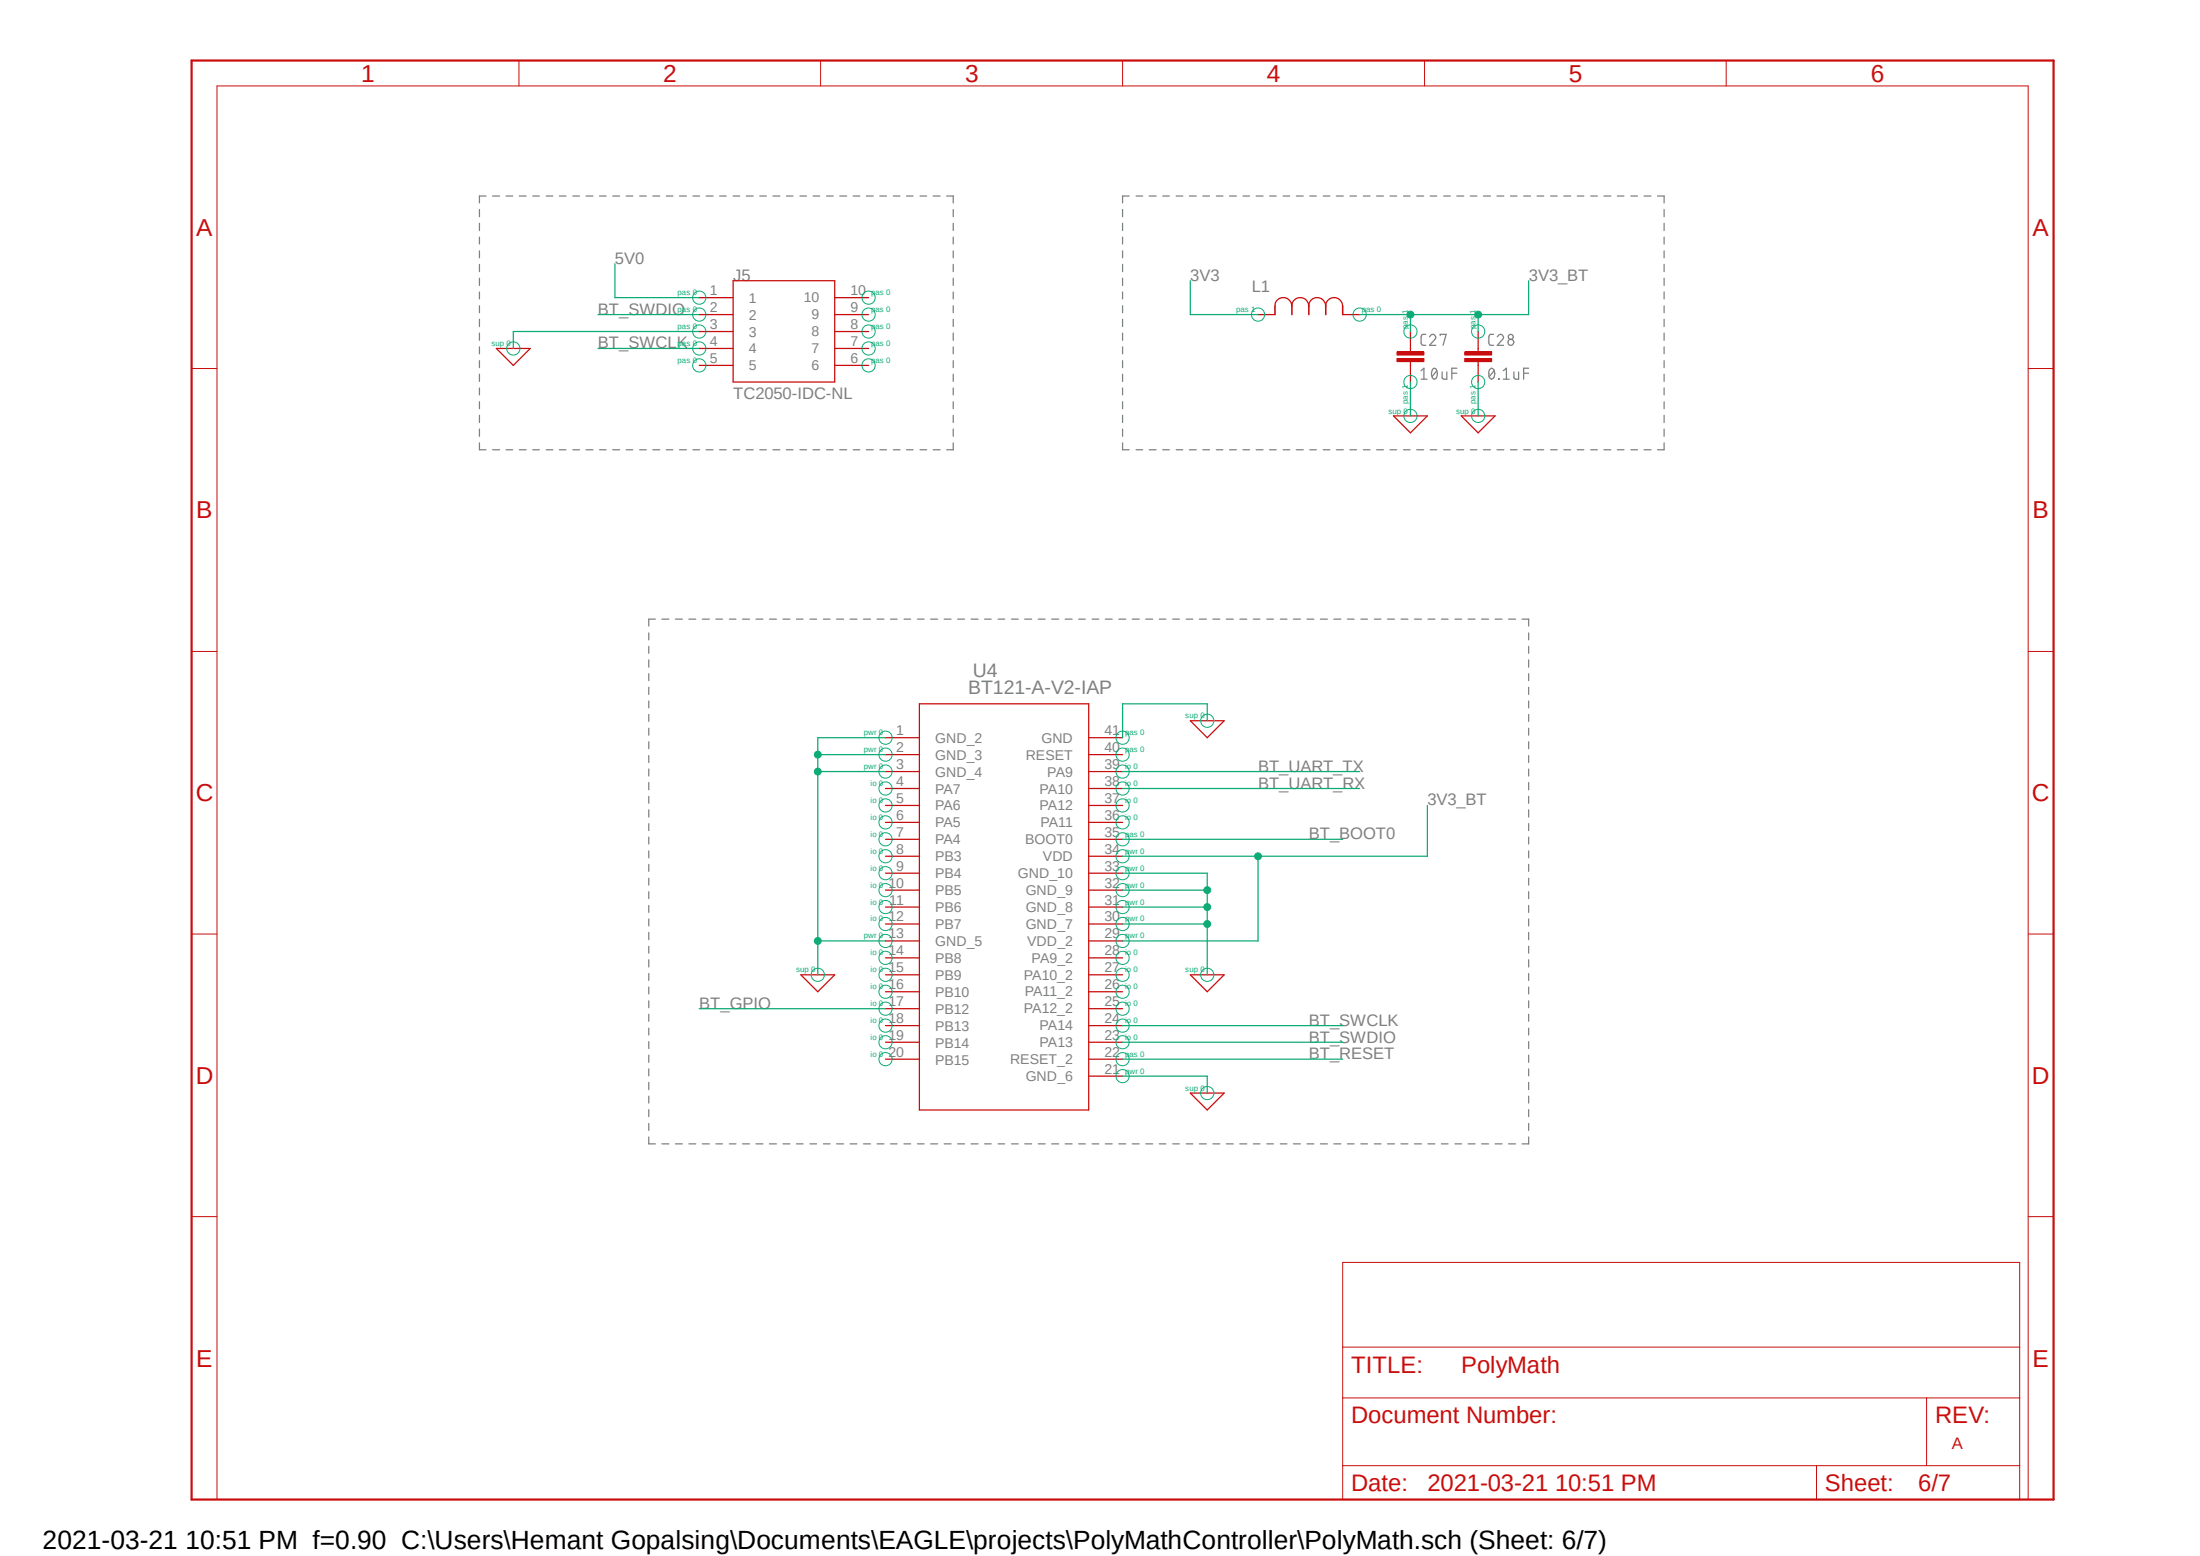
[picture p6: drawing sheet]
<svg xmlns="http://www.w3.org/2000/svg" width="297mm" height="210mm" viewBox="0 0 297 210" stroke-linecap="round" stroke-linejoin="round" font-family="sans-serif">
<path d="M25.4 7.9l252.2 195M277.6 7.9l-252.2 195" fill="none" stroke="#fff" stroke-width=".14"/>
<g fill="none" stroke="#808080" stroke-width=".17">
<path d="M191.9 50l.3-.3v1.5M191.9 51.2h.8M192.5 45.1l-.5 .1a1.47 1.47 0 0 0-.1 1.2l.1 .2h.5M193 45.5a.42 .42 0 0 1 .6-.4 .42 .42 0 0 1 .1 .7l-.7 .8h.8M193.5 49.8l.1-.1a.86 .86 0 0 1 0 1.5 .97 .97 0 0 1-.1-1.4zM194 50l-.7 .8M194.4 45.3v-.2h.8l-.4 1.5M194.7 50.2v.7l.2 .3h.4v-1M196 50.4h.7M196.7 49.7h-.7v1.5M201.2 49.8l.2-.1a.86 .86 0 0 1 0 1.5 .89 .89 0 0 1-.2-1.4zM201.6 45.1l-.5 .1a1.47 1.47 0 0 0-.1 1.2l.1 .2h.5"/>
<path d="M201.7 50l-.7 .8M202.1 45.5a.42 .42 0 0 1 .6-.4 .42 .42 0 0 1 .2 .7l-.8 .8h.9M202.3 51.1l.1 .1zM202.9 51.2h.9M202.9 50l.5-.3v1.5M204.4 50.2v.7l.2 .3h.4v-1M205.7 50.4h.7M206.4 49.7h-.7v1.5"/>
<circle cx="204" cy="45.5" r=".34"/>
<circle cx="204" cy="46.2" r=".42"/>
</g>
<path d="M25.9 8.2h251.3v194.2h-251.3z" fill="none" stroke="#c90d0c" stroke-width=".3"/>
<g fill="none" stroke="#c90d0c" stroke-width=".14">
<path d="M70.1 8.2v3.4M110.8 8.2v3.4M151.6 8.2v3.4M192.3 8.2v3.4M233 8.2v3.4M25.9 49.7h3.4M188.6 48.4h3.6v.4h-3.6zM188.6 47.5h3.6v.4h-3.6zM197.7 48.4h3.7v.4h-3.7zM197.7 47.5h3.7v.4h-3.7zM273.8 49.7h3.4M25.9 87.9h3.4"/>
<path d="M273.8 87.9h3.4M25.9 126.1h3.4M273.8 126.1h3.4M25.9 164.2h3.4M181.3 170.4h91.4v32h-91.4zM273.8 164.2h3.4M181.3 188.7h91.4M181.3 197.8h91.4M181.3 181.8h91.4M245.2 197.8v4.6M260.1 188.7v9.1M29.3 202.4v-190.8h244.5v190.8"/>
</g>
<g fill="none" stroke="#c90d0c" stroke-width=".17">
<path d="M99 37.9h13.7v13.7h-13.7zM67 47h4.6l-2.3 2.3zM94.4 42.5h4.6M94.4 40.2h4.6M94.4 44.7h4.6M94.4 47h4.6M94.4 49.3h4.6M112.7 42.5h4.6M112.7 40.2h4.6M112.7 44.7h4.6M112.7 47h4.6M112.7 49.3h4.6"/>
<path d="M169.8 42.5h2.3M172.1 41.3a1.14 1.14 0 0 1 1.2-1.1 1.14 1.14 0 0 1 1.1 1.1 1.14 1.14 0 0 1 1.2-1.1 1.14 1.14 0 0 1 1.1 1.1 1.14 1.14 0 0 1 1.1-1.1 1.14 1.14 0 0 1 1.2 1.1 1.14 1.14 0 0 1 1.1-1.1 1.14 1.14 0 0 1 1.2 1.1M181.3 42.5h2.3M188.1 56.1h4.6l-2.3 2.3zM190.4 44.7v2.8M190.4 48.9v2.7M197.3 56.1h4.5l-2.2 2.3zM199.6 44.7v2.8M199.6 48.9v2.7M119.5 99.6h4.6M124.1 95h22.9v54.8h-22.9zM147 99.6h4.6"/>
<path d="M160.7 97.3h4.6l-2.3 2.3zM119.5 101.9h4.6M119.5 104.1h4.6M119.5 106.4h4.6M119.5 108.7h4.6M119.5 111h4.6M119.5 113.3h4.6M119.5 115.6h4.6M119.5 117.9h4.6M147 101.9h4.6M147 104.1h4.6M147 106.4h4.6"/>
<path d="M147 108.7h4.6M147 111h4.6M147 113.3h4.6M147 115.6h4.6M147 117.9h4.6M108.1 131.6h4.6l-2.3 2.3zM119.5 120.1h4.6M119.5 122.4h4.6M119.5 124.7h4.6M119.5 127h4.6M119.5 129.3h4.6M119.5 131.6h4.6"/>
<path d="M119.5 133.9h4.6M119.5 136.1h4.6M119.5 138.4h4.6M147 120.1h4.6M147 122.4h4.6M147 124.7h4.6M147 127h4.6M147 129.3h4.6M147 131.6h4.6M147 133.9h4.6M147 136.1h4.6M147 138.4h4.6"/>
<path d="M160.7 131.6h4.6l-2.3 2.3zM119.5 140.7h4.6M119.5 143h4.6M147 140.7h4.6M147 143h4.6M147 145.2h4.6M160.7 147.5h4.6l-2.3 2.3z"/>
</g>
<path d="M172.1 41.3v1.2M174.4 41.3v1.2M176.7 41.3v1.2M179 41.3v1.2M181.3 41.3v1.2" fill="none" stroke="#c90d0c" stroke-width=".21"/>
<path d="M188.6 48.6h3.6M188.6 47.7h3.6M197.7 48.6h3.7M197.7 47.7h3.7" fill="none" stroke="#c90d0c" stroke-width=".42"/>
<g fill="none" stroke="#0dab76" stroke-width=".14">
<circle cx="69.3" cy="47" r=".89"/>
<circle cx="94.4" cy="47" r=".89"/>
<circle cx="94.4" cy="49.3" r=".89"/>
<circle cx="94.4" cy="42.5" r=".89"/>
<circle cx="94.4" cy="44.7" r=".89"/>
<circle cx="94.4" cy="40.2" r=".89"/>
<circle cx="117.3" cy="49.3" r=".89"/>
<circle cx="117.3" cy="42.5" r=".89"/>
<circle cx="117.3" cy="40.2" r=".89"/>
<circle cx="117.3" cy="47" r=".89"/>
<circle cx="117.3" cy="44.7" r=".89"/>
<circle cx="169.8" cy="42.5" r=".89"/>
<circle cx="183.6" cy="42.5" r=".89"/>
<circle cx="190.4" cy="51.6" r=".89"/>
<circle cx="190.4" cy="56.1" r=".89"/>
<circle cx="190.4" cy="44.7" r=".89"/>
<circle cx="199.6" cy="51.6" r=".89"/>
<circle cx="199.6" cy="56.1" r=".89"/>
<circle cx="199.6" cy="44.7" r=".89"/>
<circle cx="119.5" cy="99.6" r=".89"/>
<circle cx="151.5" cy="99.6" r=".89"/>
<circle cx="163" cy="97.3" r=".89"/>
<circle cx="119.5" cy="117.9" r=".89"/>
<circle cx="119.5" cy="113.3" r=".89"/>
<circle cx="119.5" cy="104.1" r=".89"/>
<circle cx="119.5" cy="101.9" r=".89"/>
<circle cx="119.5" cy="108.7" r=".89"/>
<circle cx="119.5" cy="111" r=".89"/>
<circle cx="119.5" cy="106.4" r=".89"/>
<circle cx="119.5" cy="115.6" r=".89"/>
<circle cx="151.5" cy="115.6" r=".89"/>
<circle cx="151.5" cy="111" r=".89"/>
<circle cx="151.5" cy="106.4" r=".89"/>
<circle cx="151.5" cy="101.9" r=".89"/>
<circle cx="151.5" cy="108.7" r=".89"/>
<circle cx="151.5" cy="104.1" r=".89"/>
<circle cx="151.5" cy="113.3" r=".89"/>
<circle cx="151.5" cy="117.9" r=".89"/>
<circle cx="110.4" cy="131.6" r=".89"/>
<circle cx="119.5" cy="129.3" r=".89"/>
<circle cx="119.5" cy="136.1" r=".89"/>
<circle cx="119.5" cy="122.4" r=".89"/>
<circle cx="119.5" cy="120.1" r=".89"/>
<circle cx="119.5" cy="127" r=".89"/>
<circle cx="119.5" cy="131.6" r=".89"/>
<circle cx="119.5" cy="133.9" r=".89"/>
<circle cx="119.5" cy="138.4" r=".89"/>
<circle cx="119.5" cy="124.7" r=".89"/>
<circle cx="151.5" cy="138.4" r=".89"/>
<circle cx="151.5" cy="124.7" r=".89"/>
<circle cx="151.5" cy="129.3" r=".89"/>
<circle cx="151.5" cy="122.4" r=".89"/>
<circle cx="151.5" cy="127" r=".89"/>
<circle cx="151.5" cy="133.9" r=".89"/>
<circle cx="151.5" cy="131.6" r=".89"/>
<circle cx="151.5" cy="136.1" r=".89"/>
<circle cx="151.5" cy="120.1" r=".89"/>
<circle cx="163" cy="131.6" r=".89"/>
<circle cx="119.5" cy="140.7" r=".89"/>
<circle cx="119.5" cy="143" r=".89"/>
<circle cx="151.5" cy="145.2" r=".89"/>
<circle cx="151.5" cy="140.7" r=".89"/>
<circle cx="151.5" cy="143" r=".89"/>
<circle cx="163" cy="147.5" r=".89"/>
</g>
<path d="M94.4 44.7h-25.1v2.3M190.4 51.6v4.5M199.6 51.6v4.5M119.5 99.6h-9.1v32M110.4 101.9h9.1" fill="none" stroke="#0dab76" stroke-width=".17"/>
<circle cx="110.4" cy="101.9" r=".46" fill="#0dab76"/>
<circle cx="110.4" cy="101.9" r=".46" fill="none" stroke="#0dab76" stroke-width=".14"/>
<path d="M110.4 104.1h9.1" fill="none" stroke="#0dab76" stroke-width=".17"/>
<circle cx="110.4" cy="104.1" r=".46" fill="#0dab76"/>
<circle cx="110.4" cy="104.1" r=".46" fill="none" stroke="#0dab76" stroke-width=".14"/>
<path d="M110.4 127h9.1" fill="none" stroke="#0dab76" stroke-width=".17"/>
<circle cx="110.4" cy="127" r=".46" fill="#0dab76"/>
<circle cx="110.4" cy="127" r=".46" fill="none" stroke="#0dab76" stroke-width=".14"/>
<path d="M163 97.3v-2.3h-11.4v4.6M151.6 117.9h11.4v13.7M151.6 120.1h11.4" fill="none" stroke="#0dab76" stroke-width=".17"/>
<circle cx="163" cy="120.1" r=".46" fill="#0dab76"/>
<circle cx="163" cy="120.1" r=".46" fill="none" stroke="#0dab76" stroke-width=".14"/>
<path d="M151.6 122.4h11.4" fill="none" stroke="#0dab76" stroke-width=".17"/>
<circle cx="163" cy="122.4" r=".46" fill="#0dab76"/>
<circle cx="163" cy="122.4" r=".46" fill="none" stroke="#0dab76" stroke-width=".14"/>
<path d="M151.6 124.7h11.4" fill="none" stroke="#0dab76" stroke-width=".17"/>
<circle cx="163" cy="124.7" r=".46" fill="#0dab76"/>
<circle cx="163" cy="124.7" r=".46" fill="none" stroke="#0dab76" stroke-width=".14"/>
<path d="M83 35.6v4.6h11.4M160.7 37.9v4.6h9.1M206.4 37.9v4.6h-22.8M190.4 42.5v2.2M151.6 113.3h29.7M151.6 145.2h11.4v2.3" fill="none" stroke="#0dab76" stroke-width=".17"/>
<circle cx="190.4" cy="42.5" r=".46" fill="#0dab76"/>
<circle cx="190.4" cy="42.5" r=".46" fill="none" stroke="#0dab76" stroke-width=".14"/>
<path d="M199.6 42.5v2.2" fill="none" stroke="#0dab76" stroke-width=".17"/>
<circle cx="199.6" cy="42.5" r=".46" fill="#0dab76"/>
<circle cx="199.6" cy="42.5" r=".46" fill="none" stroke="#0dab76" stroke-width=".14"/>
<path d="M169.8 115.6v11.4h-18.2M192.7 108.7v6.9h-41.1" fill="none" stroke="#0dab76" stroke-width=".17"/>
<circle cx="169.8" cy="115.6" r=".46" fill="#0dab76"/>
<circle cx="169.8" cy="115.6" r=".46" fill="none" stroke="#0dab76" stroke-width=".14"/>
<path d="M80.7 42.5h13.7M80.7 47h13.7M151.6 104.1h32M151.6 106.4h32M94.4 136.1h25.1M151.6 138.4h29.7M151.6 143h29.7M151.6 140.7h29.7" fill="none" stroke="#0dab76" stroke-width=".17"/>
<g fill="none" stroke="#808080" stroke-width=".17">
<path d="M64.7 28.3v1M64.7 30.1v1M64.7 32v.9M64.7 33.9v.9M64.7 35.7v1M64.7 37.5v1M64.7 39.4v.9M65.6 26.5h-.9v.9M66.5 26.5h.9M68.3 26.5h.9M70.1 26.5h.9M71.9 26.5h.9"/>
<path d="M73.7 26.5h.9M75.5 26.5h.9M77.3 26.5h.9M79.1 26.5h1M80.9 26.5h.9M82.7 26.5h1M84.5 26.5h.9M86.4 26.5h.8M88.1 26.5h1M90 26.5h.8M91.7 26.5h1M93.6 26.5h.8"/>
<path d="M95.3 26.5h1M97.2 26.5h.8M99 26.5h.9M100.8 26.5h.9M102.6 26.5h.9M104.4 26.5h.9M106.2 26.5h.9M108 26.5h.9M109.8 26.5h.9M111.6 26.5h.9M113.4 26.5h.9M115.2 26.5h.9"/>
<path d="M117 26.5h.9M118.8 26.5h.9M120.6 26.5h.9M122.4 26.5h.9M124.2 26.5h.9M126 26.5h.9M127.8 26.5h.9v.9M128.7 28.3v1M128.7 30.1v1M128.7 32v.9M128.7 33.9v.9M128.7 35.7v1"/>
<path d="M128.7 37.5v1M128.7 39.4v.9M151.6 28.3v1M151.6 30.1v1M151.6 32v.9M151.6 33.9v.9M151.6 35.7v1M151.6 37.5v1M151.6 39.4v.9M152.4 26.5h-.8v.9M153.4 26.5h.9M155.2 26.5h.9"/>
<path d="M157 26.5h.9M158.8 26.5h.9M160.6 26.5h.9M162.4 26.5h.9M164.2 26.5h.9M166 26.5h.9M167.8 26.5h.9M169.6 26.5h.9M171.4 26.5h.9M173.2 26.5h.9M175 26.5h.9M176.8 26.5h.9"/>
<path d="M178.6 26.5h.9M180.4 26.5h1M182.2 26.5h.9M184.1 26.5h.9M185.8 26.5h1M187.7 26.5h.9M189.5 26.5h.9M191.3 26.5h.9M193.1 26.5h.9M194.9 26.5h.9M196.7 26.5h.9M198.5 26.5h.9"/>
<path d="M200.3 26.5h.9M202.1 26.5h.9M203.9 26.5h.9M205.7 26.5h.9M207.5 26.5h.9M209.3 26.5h.9M211.1 26.5h.9M212.9 26.5h.9M214.8 26.5h.8M216.5 26.5h1M218.4 26.5h.8M220.2 26.5h.9"/>
<path d="M222 26.5h.9M223.8 26.5h.9v.9M224.7 28.3v1M224.7 30.1v1M224.7 32v.9M224.7 33.9v.9M224.7 35.7v1M224.7 37.5v1M224.7 39.4v.9M64.7 59.8v.9h.9M64.7 41.3v.9M64.7 43.1v1"/>
<path d="M64.7 45v.9M64.7 46.8v1M64.7 48.7v.9M64.7 50.5v1M64.7 52.4v.9M64.7 54.2v1M64.7 56v1M64.7 57.9v1M128.7 59.8v.9h-.9M128.7 41.3v.9M128.7 43.1v1M128.7 45v.9"/>
<path d="M128.7 46.8v1M128.7 48.7v.9M128.7 50.5v1M128.7 52.4v.9M128.7 54.2v1M128.7 56v1M128.7 57.9v1M151.6 59.8v.9h.8M151.6 41.3v.9M151.6 43.1v1M151.6 45v.9M151.6 46.8v1"/>
<path d="M151.6 48.7v.9M151.6 50.5v1M151.6 52.4v.9M151.6 54.2v1M151.6 56v1M151.6 57.9v1M224.7 41.3v.9M224.7 43.1v1M224.7 45v.9M224.7 46.8v1M224.7 48.7v.9M224.7 50.5v1"/>
<path d="M224.7 52.4v.9M224.7 54.2v1M224.7 56v1M224.7 57.9v1M224.7 59.8v.9h-.9M66.5 60.7h.9M68.3 60.7h.9M70.1 60.7h.9M71.9 60.7h.9M73.7 60.7h.9M75.5 60.7h.9M77.3 60.7h.9"/>
<path d="M79.1 60.7h1M80.9 60.7h.9M82.7 60.7h1M84.5 60.7h.9M86.4 60.7h.8M88.1 60.7h1M90 60.7h.8M91.7 60.7h1M93.6 60.7h.8M95.3 60.7h1M97.2 60.7h.8M99 60.7h.9"/>
<path d="M100.8 60.7h.9M102.6 60.7h.9M104.4 60.7h.9M106.2 60.7h.9M108 60.7h.9M109.8 60.7h.9M111.6 60.7h.9M113.4 60.7h.9M115.2 60.7h.9M117 60.7h.9M118.8 60.7h.9M120.6 60.7h.9"/>
<path d="M122.4 60.7h.9M124.2 60.7h.9M126 60.7h.9M153.4 60.7h.9M155.2 60.7h.9M157 60.7h.9M158.8 60.7h.9M160.6 60.7h.9M162.4 60.7h.9M164.2 60.7h.9M166 60.7h.9M167.8 60.7h.9"/>
<path d="M169.6 60.7h.9M171.4 60.7h.9M173.2 60.7h.9M175 60.7h.9M176.8 60.7h.9M178.6 60.7h.9M180.4 60.7h1M182.2 60.7h.9M184.1 60.7h.9M185.8 60.7h1M187.7 60.7h.9M189.5 60.7h.9"/>
<path d="M191.3 60.7h.9M193.1 60.7h.9M194.9 60.7h.9M196.7 60.7h.9M198.5 60.7h.9M200.3 60.7h.9M202.1 60.7h.9M203.9 60.7h.9M205.7 60.7h.9M207.5 60.7h.9M209.3 60.7h.9M211.1 60.7h.9"/>
<path d="M212.9 60.7h.9M214.8 60.7h.8M216.5 60.7h1M218.4 60.7h.8M220.2 60.7h.9M222 60.7h.9M87.6 85.4v1M87.6 87.2v1M87.6 89.1v.9M87.6 90.9v1M87.6 92.8v.9M87.6 94.6v.9"/>
<path d="M87.6 96.4v1M87.6 98.3v.9M88.5 83.6h-.9v.9M89.4 83.6h.9M91.2 83.6h.9M93 83.6h.9M94.8 83.6h1M96.6 83.6h.9M98.5 83.6h.9M100.2 83.6h1M102.1 83.6h.9M103.9 83.6h.9"/>
<path d="M105.7 83.6h.9M107.5 83.6h.9M109.3 83.6h.9M111.2 83.6h.9M112.9 83.6h1M114.8 83.6h.9M116.6 83.6h.9M118.4 83.6h.9M120.2 83.6h.9M122 83.6h.9M123.9 83.6h.9M125.6 83.6h1"/>
<path d="M127.5 83.6h.9M129.3 83.6h.9M131.1 83.6h.9M132.9 83.6h.9M134.7 83.6h.9M136.6 83.6h.9M138.3 83.6h1M140.2 83.6h.9M142 83.6h.9M143.8 83.6h.9M145.6 83.6h.9M147.4 83.6h.9"/>
<path d="M149.2 83.6h1M151 83.6h1M152.9 83.6h.9M154.7 83.6h.9M156.5 83.6h.9M158.3 83.6h.9M160.1 83.6h.9M161.9 83.6h1M163.7 83.6h1M165.6 83.6h.9M167.4 83.6h.9M169.2 83.6h.9"/>
<path d="M171 83.6h.9M172.8 83.6h.9M174.6 83.6h1M176.4 83.6h1M178.3 83.6h.9M180.1 83.6h.9M181.9 83.6h.9M183.7 83.6h.9M185.5 83.6h.9M187.3 83.6h1M189.1 83.6h1M191 83.6h.9"/>
<path d="M192.8 83.6h.9M194.6 83.6h.9M196.4 83.6h.9M198.2 83.6h.9M200 83.6h1M201.8 83.6h1M203.7 83.6h.9M205.5 83.6h.9v.9M206.4 85.4v1M206.4 87.2v1M206.4 89.1v.9M206.4 90.9v1"/>
<path d="M206.4 92.8v.9M206.4 94.6v.9M206.4 96.4v1M206.4 98.3v.9M87.6 100.1v.9M87.6 102v.9M87.6 103.8v.9M87.6 105.6v1M87.6 107.5v.9M87.6 109.3v1M87.6 111.2v.9M87.6 113v.9"/>
<path d="M87.6 114.9v.9M87.6 116.7v.9M87.6 118.5v1M206.4 100.1v.9M206.4 102v.9M206.4 103.8v.9M206.4 105.6v1M206.4 107.5v.9M206.4 109.3v1M206.4 111.2v.9M206.4 113v.9M206.4 114.9v.9"/>
<path d="M206.4 116.7v.9M206.4 118.5v1M87.6 120.4v.9M87.6 122.2v.9M87.6 124v1M87.6 125.9v.9M87.6 127.7v1M87.6 129.5v1M87.6 131.4v.9M87.6 133.2v1M87.6 135.1v.9M87.6 136.9v.9"/>
<path d="M87.6 138.8v.9M206.4 120.4v.9M206.4 122.2v.9M206.4 124v1M206.4 125.9v.9M206.4 127.7v1M206.4 129.5v1M206.4 131.4v.9M206.4 133.2v1M206.4 135.1v.9M206.4 136.9v.9M206.4 138.8v.9"/>
<path d="M87.6 153.5v.9h.9M87.6 140.6v.9M87.6 142.4v1M87.6 144.3v.9M87.6 146.1v1M87.6 148v.9M87.6 149.8v.9M87.6 151.6v1M89.4 154.4h.9M91.2 154.4h.9M93 154.4h.9M94.8 154.4h1"/>
<path d="M96.6 154.4h.9M98.5 154.4h.9M100.2 154.4h1M102.1 154.4h.9M103.9 154.4h.9M105.7 154.4h.9M107.5 154.4h.9M109.3 154.4h.9M111.2 154.4h.9M112.9 154.4h1M114.8 154.4h.9M116.6 154.4h.9"/>
<path d="M118.4 154.4h.9M120.2 154.4h.9M122 154.4h.9M123.9 154.4h.9M125.6 154.4h1M127.5 154.4h.9M129.3 154.4h.9M131.1 154.4h.9M132.9 154.4h.9M134.7 154.4h.9M136.6 154.4h.9M138.3 154.4h1"/>
<path d="M140.2 154.4h.9M142 154.4h.9M143.8 154.4h.9M145.6 154.4h.9M147.4 154.4h.9M149.2 154.4h1M151 154.4h1M152.9 154.4h.9M154.7 154.4h.9M156.5 154.4h.9M158.3 154.4h.9M160.1 154.4h.9"/>
<path d="M161.9 154.4h1M163.7 154.4h1M165.6 154.4h.9M167.4 154.4h.9M169.2 154.4h.9M171 154.4h.9M172.8 154.4h.9M174.6 154.4h1M176.4 154.4h1M178.3 154.4h.9M180.1 154.4h.9M181.9 154.4h.9"/>
<path d="M183.7 154.4h.9M185.5 154.4h.9M187.3 154.4h1M189.1 154.4h1M191 154.4h.9M192.8 154.4h.9M194.6 154.4h.9M196.4 154.4h.9M198.2 154.4h.9M200 154.4h1M201.8 154.4h1M203.7 154.4h.9"/>
<path d="M206.4 140.6v.9M206.4 142.4v1M206.4 144.3v.9M206.4 146.1v1M206.4 148v.9M206.4 149.8v.9M206.4 151.6v1M206.4 153.5v.9h-.9"/>
</g>
<text font-size="3.6" x="5.8" y="209">2021-03-21 10:51 PM f=0.90 C:\Users\Hemant Gopalsing\Documents\EAGLE\projects\PolyMathController\PolyMath.sch (Sheet: 6/7)</text>
<g font-size="3.3" fill="#c90d0c">
<text x="48.8" y="11">1</text>
<text x="89.5" y="11">2</text>
<text x="130.3" y="11">3</text>
<text x="171" y="11">4</text>
<text x="211.8" y="11">5</text>
<text x="252.6" y="11">6</text>
<text x="26.5" y="31.8">A</text>
<text x="274.4" y="31.8">A</text>
<text x="26.5" y="70">B</text>
<text x="274.4" y="70">B</text>
<text x="26.4" y="108.1">C</text>
<text x="274.3" y="108.1">C</text>
<text x="26.4" y="146.3">D</text>
<text x="274.3" y="146.3">D</text>
<text x="26.5" y="184.4">E</text>
<text x="274.4" y="184.4">E</text>
</g>
<g font-size="3.2" fill="#c90d0c">
<text x="182.4" y="185.2">TITLE:</text>
<text x="197.3" y="185.2">PolyMath</text>
<text x="182.4" y="192.1">Document Number:</text>
<text x="261.2" y="192.1">REV:</text>
<text x="182.4" y="201.3">Date:</text>
<text x="192.7" y="201.3">2021-03-21 10:51 PM</text>
<text x="246.4" y="201.3">Sheet:</text>
<text x="258.9" y="201.3">6/7</text>
</g>
<g font-size="2.6" fill="#808080">
<text x="130.7" y="93.6">BT121-A-V2-IAP</text>
<text x="131.3" y="91.4">U4</text>
</g>
<g font-size="2.2" fill="#808080">
<text x="83" y="35.6">5V0</text>
<text x="99" y="37.9">J5</text>
<text x="160.7" y="37.9">3V3</text>
<text x="169" y="39.4">L1</text>
<text x="206.4" y="37.9">3V3_BT</text>
<text x="80.7" y="42.5">BT_SWDIO</text>
<text x="80.7" y="47">BT_SWCLK</text>
<text x="99" y="53.8">TC2050-IDC-NL</text>
<text x="169.8" y="104.1">BT_UART_TX</text>
<text x="169.8" y="106.4">BT_UART_RX</text>
<text x="176.7" y="113.3">BT_BOOT0</text>
<text x="192.7" y="108.7">3V3_BT</text>
<text x="94.4" y="136.1">BT_GPIO</text>
<text x="176.7" y="143">BT_RESET</text>
<text x="176.7" y="140.7">BT_SWDIO</text>
<text x="176.7" y="138.4">BT_SWCLK</text>
</g>
<text font-size="2.2" fill="#c90d0c" x="263.5" y="195.5">A</text>
<g font-size="1.9" fill="#808080">
<text x="95.8" y="39.8">1</text>
<text x="101.1" y="40.9">1</text>
<text x="108.5" y="40.8">10</text>
<text x="114.8" y="39.8">10</text>
<text x="95.8" y="42.1">2</text>
<text x="95.8" y="44.4">3</text>
<text x="95.8" y="46.7">4</text>
<text x="101.1" y="43.1">2</text>
<text x="101.1" y="45.4">3</text>
<text x="101.1" y="47.7">4</text>
<text x="109.6" y="47.7">7</text>
<text x="109.6" y="45.4">8</text>
<text x="109.6" y="43.1">9</text>
<text x="114.8" y="46.7">7</text>
<text x="114.8" y="44.4">8</text>
<text x="114.8" y="42.1">9</text>
<text x="95.8" y="49">5</text>
<text x="101.1" y="50">5</text>
<text x="109.6" y="50">6</text>
<text x="114.8" y="49">6</text>
<text x="121" y="99.2">1</text>
<text x="121" y="101.5">2</text>
<text x="126.2" y="100.2">GND_2</text>
<text x="140.6" y="100.2">GND</text>
<text x="149.1" y="101.5">40</text>
<text x="149.1" y="99.2">41</text>
<text x="121" y="103.8">3</text>
<text x="121" y="106.1">4</text>
<text x="126.2" y="102.5">GND_3</text>
<text x="126.2" y="104.8">GND_4</text>
<text x="126.2" y="107.1">PA7</text>
<text x="138.5" y="102.5">RESET</text>
<text x="140.3" y="107.1">PA10</text>
<text x="141.4" y="104.8">PA9</text>
<text x="149.1" y="106.1">38</text>
<text x="149.1" y="103.8">39</text>
<text x="121" y="108.4">5</text>
<text x="121" y="110.7">6</text>
<text x="121" y="112.9">7</text>
<text x="126.2" y="109.4">PA6</text>
<text x="126.2" y="111.7">PA5</text>
<text x="126.2" y="114">PA4</text>
<text x="138.4" y="114">BOOT0</text>
<text x="140.3" y="109.4">PA12</text>
<text x="140.5" y="111.7">PA11</text>
<text x="149.1" y="112.9">35</text>
<text x="149.1" y="110.7">36</text>
<text x="149.1" y="108.4">37</text>
<text x="119.9" y="119.8">10</text>
<text x="121" y="115.2">8</text>
<text x="121" y="117.5">9</text>
<text x="126.2" y="116.2">PB3</text>
<text x="126.2" y="118.5">PB4</text>
<text x="137.4" y="118.5">GND_10</text>
<text x="140.8" y="116.2">VDD</text>
<text x="149.1" y="119.8">32</text>
<text x="149.1" y="117.5">33</text>
<text x="149.1" y="115.2">34</text>
<text x="119.9" y="124.4">12</text>
<text x="120.1" y="122.1">11</text>
<text x="126.2" y="120.8">PB5</text>
<text x="126.2" y="123.1">PB6</text>
<text x="126.2" y="125.4">PB7</text>
<text x="138.5" y="125.4">GND_7</text>
<text x="138.5" y="123.1">GND_8</text>
<text x="138.5" y="120.8">GND_9</text>
<text x="149.1" y="124.4">30</text>
<text x="149.1" y="122.1">31</text>
<text x="119.9" y="126.7">13</text>
<text x="119.9" y="128.9">14</text>
<text x="119.9" y="131.2">15</text>
<text x="126.2" y="127.7">GND_5</text>
<text x="126.2" y="130">PB8</text>
<text x="138.7" y="127.6">VDD_2</text>
<text x="139.3" y="129.9">PA9_2</text>
<text x="149.1" y="131.2">27</text>
<text x="149.1" y="128.9">28</text>
<text x="149.1" y="126.7">29</text>
<text x="119.9" y="133.5">16</text>
<text x="119.9" y="135.8">17</text>
<text x="126.2" y="132.2">PB9</text>
<text x="126.2" y="134.5">PB10</text>
<text x="126.2" y="136.8">PB12</text>
<text x="138.2" y="136.8">PA12_2</text>
<text x="138.2" y="132.2">PA10_2</text>
<text x="138.3" y="134.5">PA11_2</text>
<text x="149.1" y="135.8">25</text>
<text x="149.1" y="133.5">26</text>
<text x="119.9" y="138.1">18</text>
<text x="119.9" y="140.4">19</text>
<text x="119.9" y="142.7">20</text>
<text x="126.2" y="139.1">PB13</text>
<text x="126.2" y="141.4">PB14</text>
<text x="126.2" y="143.7">PB15</text>
<text x="136.4" y="143.6">RESET_2</text>
<text x="140.3" y="141.4">PA13</text>
<text x="140.3" y="139.1">PA14</text>
<text x="149.1" y="142.7">22</text>
<text x="149.1" y="140.4">23</text>
<text x="149.1" y="138.1">24</text>
<text x="138.5" y="145.9">GND_6</text>
<text x="149.1" y="144.9">21</text>
</g>
<g font-size="1.1" fill="#0dab76">
<text x="91.5" y="39.8">pas 0</text>
<text x="117.6" y="39.8">pas 0</text>
<text x="66.3" y="46.7">sup 0</text>
<text x="91.5" y="42.1">pas 0</text>
<text x="91.5" y="44.4">pas 0</text>
<text x="91.5" y="46.7">pas 0</text>
<text x="117.6" y="46.7">pas 0</text>
<text x="117.6" y="44.4">pas 0</text>
<text x="117.6" y="42.1">pas 0</text>
<text x="166.9" y="42.1">pas 1</text>
<text x="183.9" y="42.1">pas 0</text>
<text x="190.1" y="44.4" transform="rotate(-90 190.1 44.4)">pas 1</text>
<text x="199.2" y="44.4" transform="rotate(-90 199.2 44.4)">pas 1</text>
<text x="91.5" y="49">pas 0</text>
<text x="117.6" y="49">pas 0</text>
<text x="187.5" y="55.8">sup 0</text>
<text x="190.1" y="54.5" transform="rotate(-90 190.1 54.5)">pas 1</text>
<text x="196.6" y="55.8">sup 0</text>
<text x="199.2" y="54.5" transform="rotate(-90 199.2 54.5)">pas 1</text>
<text x="116.6" y="99.2">pwr 0</text>
<text x="116.6" y="101.5">pwr 0</text>
<text x="151.9" y="101.5">pas 0</text>
<text x="151.9" y="99.2">pas 0</text>
<text x="160" y="96.9">sup 0</text>
<text x="116.6" y="103.8">pwr 0</text>
<text x="117.5" y="106.1">io 0</text>
<text x="151.9" y="106.1">io 0</text>
<text x="151.9" y="103.8">io 0</text>
<text x="117.5" y="108.4">io 0</text>
<text x="117.5" y="110.7">io 0</text>
<text x="117.5" y="112.9">io 0</text>
<text x="151.9" y="112.9">pas 0</text>
<text x="151.9" y="110.7">io 0</text>
<text x="151.9" y="108.4">io 0</text>
<text x="117.5" y="115.2">io 0</text>
<text x="117.5" y="117.5">io 0</text>
<text x="117.5" y="119.8">io 0</text>
<text x="151.9" y="119.8">pwr 0</text>
<text x="151.9" y="117.5">pwr 0</text>
<text x="151.9" y="115.2">pwr 0</text>
<text x="117.5" y="122.1">io 0</text>
<text x="117.5" y="124.4">io 0</text>
<text x="151.9" y="124.4">pwr 0</text>
<text x="151.9" y="122.1">pwr 0</text>
<text x="107.5" y="131.2">sup 0</text>
<text x="116.6" y="126.7">pwr 0</text>
<text x="117.5" y="128.9">io 0</text>
<text x="117.5" y="131.2">io 0</text>
<text x="151.9" y="131.2">io 0</text>
<text x="151.9" y="128.9">io 0</text>
<text x="151.9" y="126.7">pwr 0</text>
<text x="160" y="131.2">sup 0</text>
<text x="117.5" y="133.5">io 0</text>
<text x="117.5" y="135.8">io 0</text>
<text x="151.9" y="135.8">io 0</text>
<text x="151.9" y="133.5">io 0</text>
<text x="117.5" y="138.1">io 0</text>
<text x="117.5" y="140.4">io 0</text>
<text x="117.5" y="142.7">io 0</text>
<text x="151.9" y="142.7">pas 0</text>
<text x="151.9" y="140.4">io 0</text>
<text x="151.9" y="138.1">io 0</text>
<text x="151.9" y="144.9">pwr 0</text>
<text x="160" y="147.2">sup 0</text>
</g>
</svg>
